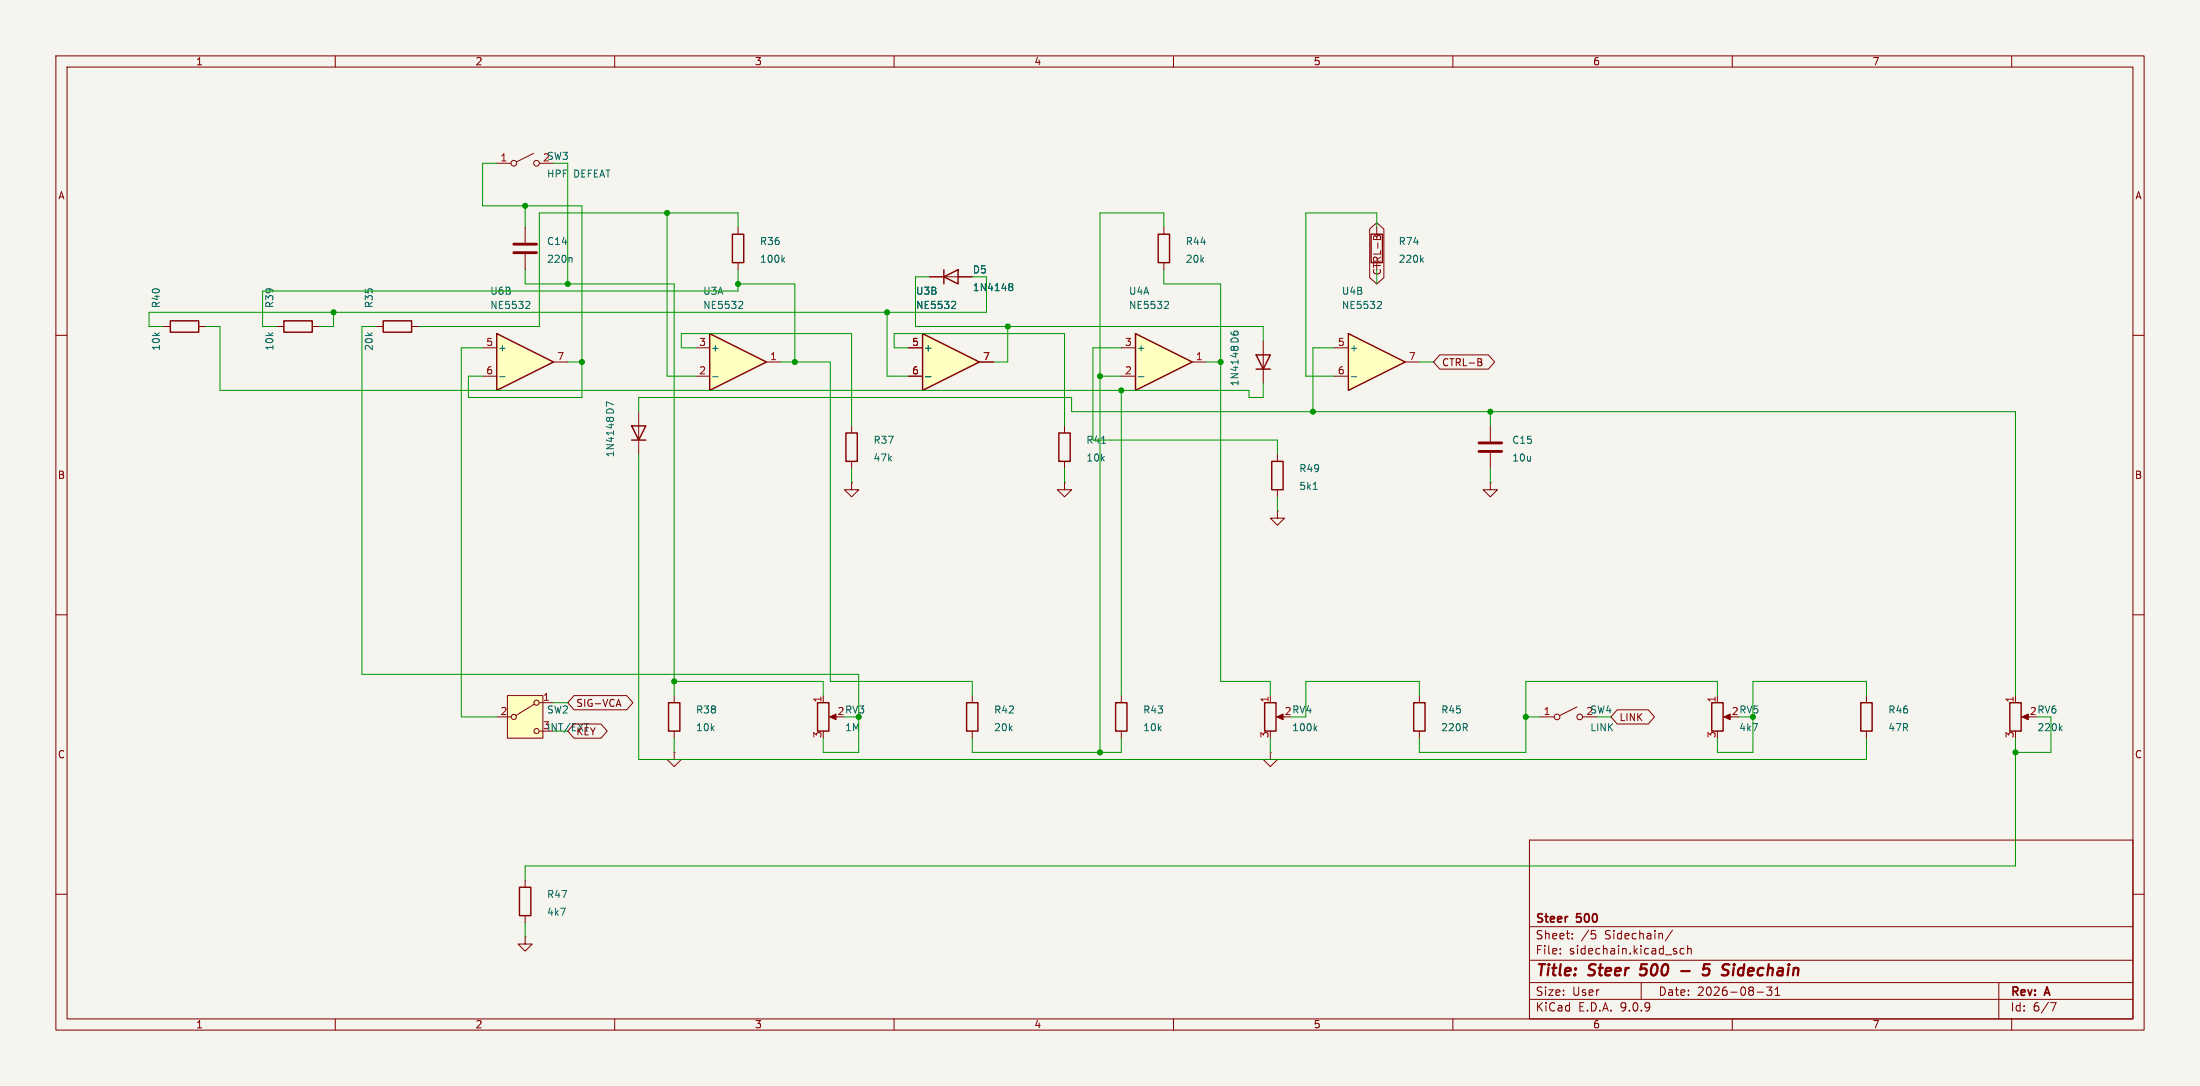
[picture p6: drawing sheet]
<svg xmlns="http://www.w3.org/2000/svg" width="394mm" height="194mm" viewBox="0 0 394 194" stroke-linecap="round" stroke-linejoin="round" font-family="sans-serif">
<path d="M0 0h393.7v194.3h-393.7z" fill="#f5f4ef" stroke="#f5f4ef" stroke-width=".18"/>
<g fill="none" stroke="#840000" stroke-width=".18">
<path d="M10 10h373.7v174.3h-373.7zM12 12h369.7v170.3h-369.7zM60 10v2M110 10v2M160 10v2M210 10v2M260 10v2M310 10v2M360 10v2M10 60h2M67.3 58.4h1.3M73.7 58.4h1.2"/>
<path d="M246.4 40.6v1.3M381.7 60h2M114.3 73.7v7.6M266.7 76.2v2.8M228.6 91.4v1.3h1.3l-1.3 1.3-1.3-1.3h1.3M228.6 91.4h.1M228.6 81.3v1.2M228.6 87.6v1.3M266.7 86.4v1.2h1.3l-1.3 1.3-1.3-1.3h1.3M266.7 86.4h.1M266.7 81v2.8M10 110h2"/>
<path d="M381.7 110h2M120.6 124.5v1.2M120.6 130.8v1.3M200.7 124.5v1.2M200.7 130.8v1.3M227.3 134.6v1.3h1.3l-1.3 1.3-1.2-1.3h1.2M227.3 134.6h.1M227.3 124.5v1.2M228.9 128.3h1M254 124.5v1.2M254 130.8v1.3M10 160h2"/>
<path d="M94 157.5v1.2M273.7 150.3h108v32h-108zM381.7 160h2M94 163.8v1.3M273.7 178.8h108M273.7 175.8h108M273.7 171.8h108M273.7 165.8h108M279.2 170.6v.1M279.2 169.8v.1M281.4 167.9v.1M281.4 167.1v.1"/>
<path d="M284.8 166.5h.7M285.3 167.1l.3 .3v.3l-.3 .3M293.7 175.8v3M299.3 166.4l-1.3 2M300 170.3v.3M301.4 169.8l-.5-.1-.2 .3v.4l.1 .2h.6M302 169.8l.2-.1 .4 .1 .1 .9M302 169.2v1.5M314.4 177.5h1.2M316.2 176.6h.9l-.5 .6 .4 .1v.7l-.2 .1h-.4l-.2-.1M317.7 178.1h.8M317.7 177l.4-.4v1.5"/>
<path d="M357.7 175.8v6.5M366.9 179.4h1l-.6 1.5M60 182.3v2M110 182.3v2M160 182.3v2M210 182.3v2M260 182.3v2M310 182.3v2M360 182.3v2"/>
</g>
<path d="M293.5 174.3l.2 .2M293.8 172.5l-.2 1 .1-.1M300.9 173.8h1.5M306 172.5h-1l-.2 1 .3-.2 .7 .1 .1 .3-.2 .6-.3 .2h-.4l-.3-.2M310.3 173.2l-.2 1.3M310.3 172.5v.2M310.3 172.5l-.1 .1 .1 .1M310.3 172.5l.1 .1-.1 .1" fill="none" stroke="#840000" stroke-width=".4"/>
<path d="M68.6 57.4h5.1v2h-5.1zM245.4 41.9h2v5.1h-2zM113 76.2h2.6l-1.3 2.5zM113 78.7h2.6M227.6 82.5h2v5.1h-2zM119.6 125.7h2.1v5.1h-2.1zM199.6 125.7h2.1v5.1h-2.1zM226.3 125.7h2v5.1h-2zM253 125.7h2v5.1h-2zM93 158.7h2v5.1h-2z" fill="none" stroke="#840000" stroke-width=".25"/>
<path d="M254.4 46.4l.3 .5M254.7 46.1l-.5 .5M108.7 74.7l-.2 .2 .1 .4M109 74.7l.1 .2M109.1 75.2l-.1 .1M109.1 74.9v.3M109.1 75.2v.1M109.2 74.7l-.1 .2M109.7 74.7l.1 .2-.1 .4M235 87.6h.7M235.3 130.3l.4 .4M235.7 129.9l-.5 .5" fill="none" stroke="#006464" stroke-width=".18"/>
<path d="M228.5 128.3l1.1-.5v1z" fill="#840000" stroke="#840000" stroke-width=".18"/>
<path d="M264.7 79.2h4M264.7 80.8h4" fill="none" stroke="#840000" stroke-width=".51"/>
<path d="M241.3 59.7l10.2 5.1-10.2 5z" fill="#ffffc2"/>
<path d="M30.5 57.4h5.1v2h-5.1zM50.8 57.4h5.1v2h-5.1zM241.3 59.7l10.2 5.1-10.2 5zM224.8 63.5h2.5l-1.2 2.5zM224.8 66h2.5M306.3 125.7h2.1v5.1h-2.1zM333 125.7h2v5.1h-2zM359.7 125.7h2v5.1h-2z" fill="none" stroke="#840000" stroke-width=".25"/>
<g fill="none" stroke="#840000" stroke-width=".18">
<path d="M29.2 58.4h1.3M35.6 58.4h1.2M49.5 58.4h1.3M55.9 58.4h1.2M226.1 61v7.6M238.8 62.2h2.5M238.8 67.3h2.5M251.5 64.8h2.5M275.6 128.3h2.5M282.2 126.5l-3.1 1.5M307.3 124.5v1.2M308.9 128.3h1"/>
<path d="M334 124.5v1.2M334 130.8v1.3M360.7 124.5v1.2M362.2 128.3h1"/>
<circle cx="278.6" cy="128.3" r=".51"/>
<circle cx="282.7" cy="128.3" r=".51"/>
</g>
<path d="M246.7 53.9l.4 .1 .1 .3-.8 .9h.8M220.4 62l-.1 .2v.4M220.7 62l.1 .2M220.8 62.5v.1M220.8 62.2v.3M220.8 62.5l.1 .1M221 62l-.2 .2M221.4 62l.2 .2-.1 .4M241.8 67.4h1M368.7 130.3l.3 .4M369 129.9l-.5 .5" fill="none" stroke="#006464" stroke-width=".18"/>
<g fill="#840000" stroke="#840000" stroke-width=".18">
<path d="M308.5 128.3l1.1-.5v1z"/>
<path d="M361.8 128.3l1.2-.5v1z"/>
</g>
<path d="M88.9 59.7l10.2 5.1-10.2 5z" fill="#ffffc2"/>
<path d="M88.9 59.7l10.2 5.1-10.2 5z" fill="none" stroke="#840000" stroke-width=".25"/>
<path d="M86.4 62.2h2.5M86.4 67.3h2.5M99.1 64.8h2.5M120.6 134.6v1.3h1.3l-1.3 1.3-1.2-1.3h1.2M120.6 134.6h.1" fill="none" stroke="#840000" stroke-width=".18"/>
<path d="M94.3 53.9l.4 .1 .1 .3-.8 .9h.8M89.4 67.4h1" fill="none" stroke="#006464" stroke-width=".18"/>
<path d="M90.8 124.5h6.4v7.6h-6.4z" fill="#ffffc2"/>
<g fill="none" stroke="#840000" stroke-width=".18">
<path d="M88.9 128.3h2.5M90.8 124.5h6.4v7.6h-6.4zM95.6 126l-3.3 2M96.5 125.7h2.6M96.5 130.8h2.6"/>
<circle cx="91.9" cy="128.3" r=".46"/>
<circle cx="96" cy="125.7" r=".46"/>
<circle cx="96" cy="130.8" r=".46"/>
</g>
<path d="M104.6 129.5h.7" fill="none" stroke="#006464" stroke-width=".18"/>
<path d="M203.2 59.7l10.2 5.1-10.2 5z" fill="#ffffc2"/>
<path d="M131.1 41.9h2v5.1h-2zM168.9 49.5l2.5-1.2v2.5zM168.9 48.3v2.5M203.2 59.7l10.2 5.1-10.2 5zM207.3 41.9h2v5.1h-2z" fill="none" stroke="#840000" stroke-width=".25"/>
<g fill="none" stroke="#840000" stroke-width=".18">
<path d="M88.9 29.2h2.5M95.5 27.4l-3 1.6M94 40.6v2.8M94 45.5v2.8M132.1 40.6v1.3M132.1 47v1.3M166.4 49.5h7.6M208.3 40.6v1.3M208.3 47v1.3M200.7 62.2h2.5M200.7 67.3h2.5M213.4 64.8h2.5"/>
<path d="M94 167.6v1.3h1.2l-1.2 1.3-1.3-1.3h1.3M94 167.6h.1"/>
<circle cx="91.9" cy="29.2" r=".51"/>
<circle cx="96" cy="29.2" r=".51"/>
</g>
<path d="M102.2 46.1l.2 .2v.6M140.1 46.4l.3 .5M140.4 46.1l-.5 .5M180.6 51.2l.2 .1M180.6 50.8l.4-.1 .2 .2v.1l-.2 .3M180.8 51.3h.2M180.8 51.3h-.2M181 51.3l.2 .2v.4l-.2 .1-.4-.1M208.6 53.9l.4 .1 .1 .3-.8 .9h.8M203.7 67.4h1" fill="none" stroke="#006464" stroke-width=".18"/>
<path d="M91.9 43.7h4.1M91.9 45.2h4.1" fill="none" stroke="#840000" stroke-width=".51"/>
<path d="M165.1 59.7l10.2 5.1-10.2 5z" fill="#ffffc2"/>
<path d="M165.1 59.7l10.2 5.1-10.2 5z" fill="none" stroke="#840000" stroke-width=".25"/>
<path d="M162.6 62.2h2.5M162.6 67.3h2.5M175.3 64.8h2.5" fill="none" stroke="#840000" stroke-width=".18"/>
<path d="M170.5 53.9l.4 .1 .1 .3-.8 .9h.8M165.6 67.4h1" fill="none" stroke="#006464" stroke-width=".18"/>
<path d="M127 59.7l10.2 5.1-10.2 5z" fill="#ffffc2"/>
<path d="M127 59.7l10.2 5.1-10.2 5zM151.4 77.5h2v5h-2zM189.5 77.5h2v5h-2zM146.3 125.7h2v5.1h-2zM173 125.7h2v5.1h-2z" fill="none" stroke="#840000" stroke-width=".25"/>
<g fill="none" stroke="#840000" stroke-width=".18">
<path d="M166.4 49.5h2.5M171.4 49.5h2.6M245.1 41l1.3-1.1 1.3 1.1v8.7l-1.3 1.1-1.3-1.1zM245.8 42.4l.2-.2 .4 .2 .1-.2 .3-.1 .3 .3v.5M124.5 62.2h2.5M124.5 67.3h2.5M137.2 64.8h2.5M152.4 76.2v1.3M162.6 62.2h2.5M162.6 67.3h2.5M175.3 64.8h2.5M190.5 76.2v1.3"/>
<path d="M257.7 63.5h8.7l1.1 1.3-1.1 1.2h-8.7l-1.2-1.2zM264.9 64.2l.2 .2-.2 .4 .2 .1 .1 .3-.2 .2h-.5M152.4 86.4v1.2h1.3l-1.3 1.3-1.3-1.3h1.3M152.4 86.4h.1M152.4 82.5v1.3M190.5 86.4v1.2h1.3l-1.3 1.3-1.3-1.3h1.3M190.5 86.4h.1M190.5 82.5v1.3M102.7 124.5h9.4l1.2 1.2-1.2 1.3h-9.4l-1.1-1.3zM102.7 129.5h4.9l1.1 1.3-1.1 1.3h-4.9l-1.1-1.3zM110.4 126h.6M110.7 125.1l.4 1.3"/>
<path d="M147.3 124.5v1.2M148.8 128.3h1.1M174 124.5v1.2M174 130.8v1.3M289.4 127h5.6l1.1 1.3-1.1 1.2h-5.6l-1.1-1.2z"/>
</g>
<path d="M132.4 53.9l.4 .1 .1 .3-.8 .9h.8M170.5 53.9l.4 .1 .1 .3-.8 .9h.8M180.6 51.2l.2 .1M180.6 50.8l.4-.1 .2 .2v.1l-.2 .3M180.8 51.3h.2M180.8 51.3h-.2M181 51.3l.2 .2v.4l-.2 .1-.4-.1M127.5 67.4h1M165.6 67.4h1M197.1 79.3h.8" fill="none" stroke="#006464" stroke-width=".18"/>
<path d="M148.5 128.3l1.1-.5v1z" fill="#840000" stroke="#840000" stroke-width=".18"/>
<g fill="none" stroke="#009600" stroke-width=".18">
<path d="M88.9 29.2h-2.5v7.6h17.7v34.3h-20.3v-3.8h2.6M94 36.8v3.8M101.6 29.2v21.6M119.4 38.1v29.2h5.1M36.8 58.4h2.6v11.4h184.1v1.3h2.6v-2.5M59.7 55.9v2.5h-2.6M67.3 58.4h-2.5v62.2h88.9v14h-6.4v-2.5M94 48.3v2.5h26.6v73.7M132.1 48.3v3.8h-85.1v6.3h2.5M132.1 40.6v-2.5h-35.6v20.3h-21.6M132.1 50.8h10.1v14M158.7 55.9v11.4h3.9"/>
<path d="M166.4 49.5h-2.6v8.9h62.3v2.6M176.5 49.5v6.4h-149.8v2.5h2.5M180.3 58.4v6.4h-2.5M208.3 48.3v2.5h10.1v71.1h8.9v2.6M208.3 40.6v-2.5h-11.5v96.5M246.4 40.6v-2.5h-12.7v29.2h5.1M246.4 48.3v2.5M86.4 62.2h-3.9v66.1h6.4M101.6 64.8h2.5M114.3 73.7v-2.6h77.5v2.6h168.9v50.8M124.5 62.2h-2.6v-2.5h30.5v16.5M139.7 64.8h8.9v57.1h25.4v2.6"/>
<path d="M162.6 62.2h-2.6v-2.5h30.5v16.5M196.8 67.3h3.9M200.7 62.2h-5.1v16.5h33v2.6M200.7 69.8v54.7M215.9 64.8h2.5M238.8 62.2h-3.9v11.5M254 64.8h2.5M266.7 73.7v2.5M114.3 81.3v54.6h219.7v-3.8M152.4 83.8v2.6M190.5 83.8v2.6M228.6 88.9v2.5"/>
<path d="M266.7 83.8v2.6M99.1 125.7h2.5M120.6 132.1v2.5M120.6 121.9h26.7v2.6M174 132.1v2.5h26.7v-2.5M227.3 132.1v2.5M254 124.5v-2.6h-20.3v6.4M273 128.3h2.6M307.3 124.5v-2.6h-34.3v12.7h-19v-2.5M334 124.5v-2.6h-20.3v12.7h-6.4v-2.5M360.7 132.1v22.8h-266.7v2.6M367 128.3v6.3h-6.3"/>
<path d="M94 165.1v2.5"/>
</g>
<g fill="#009600" stroke="#009600" stroke-width=".18">
<circle cx="59.7" cy="55.9" r=".46"/>
<circle cx="120.6" cy="121.9" r=".46"/>
<circle cx="196.8" cy="67.3" r=".46"/>
<circle cx="200.7" cy="69.8" r=".46"/>
<circle cx="142.2" cy="64.8" r=".46"/>
<circle cx="153.7" cy="128.3" r=".46"/>
<circle cx="158.7" cy="55.9" r=".46"/>
<circle cx="180.3" cy="58.4" r=".46"/>
<circle cx="119.4" cy="38.1" r=".46"/>
<circle cx="132.1" cy="50.8" r=".46"/>
<circle cx="104.1" cy="64.8" r=".46"/>
<circle cx="94" cy="36.8" r=".46"/>
<circle cx="101.6" cy="50.8" r=".46"/>
<circle cx="218.4" cy="64.8" r=".46"/>
<circle cx="360.7" cy="134.6" r=".46"/>
<circle cx="234.9" cy="73.7" r=".46"/>
<circle cx="273" cy="128.3" r=".46"/>
<circle cx="313.7" cy="128.3" r=".46"/>
<circle cx="266.7" cy="73.7" r=".46"/>
<circle cx="196.8" cy="134.6" r=".46"/>
</g>
<g font-size="2.8" fill="#840000">
<text x="274.7" y="175.2">Title:</text>
<text x="284.4" y="175.2">Steer</text>
<text x="294.4" y="175.2">500</text>
<text x="307.2" y="175.2">5</text>
<text x="311.5" y="175.2">Sidechain</text>
</g>
<g font-size="2.1" fill="#840000">
<text x="274.7" y="165.5">Steer</text>
<text x="282.2" y="165.5">500</text>
<text x="274.7" y="171">File:</text>
<text x="274.7" y="168.3">Sheet:</text>
<text x="280.8" y="171">sidechain.kicad_sch</text>
<text x="282.9" y="168.3">/5</text>
<text x="287.2" y="168.3">Sidechain/</text>
<text x="274.7" y="178.4">Size:</text>
<text x="281.4" y="178.4">User</text>
<text x="296.7" y="178.4">Date:</text>
<text x="303.7" y="178.4">2026-08-31</text>
<text x="359.7" y="178.6">Rev:</text>
<text x="366.1" y="178.6">A</text>
<text x="274.7" y="181.2">KiCad</text>
<text x="282.4" y="181.2">E.D.A.</text>
<text x="290" y="181.2">9.0.9</text>
<text x="359.7" y="181.2">Id:</text>
<text x="363.8" y="181.2">6/7</text>
</g>
<g font-size="1.8" fill="#840000">
<text x="35" y="11.9">1</text>
<text x="85" y="11.9">2</text>
<text x="135" y="11.9">3</text>
<text x="185" y="11.9">4</text>
<text x="235" y="11.9">5</text>
<text x="285" y="11.9">6</text>
<text x="335" y="11.9">7</text>
<text x="10.3" y="35.9">A</text>
<text x="382" y="35.9">A</text>
<text x="247.3" y="49.4" transform="rotate(-90 247.3 49.4)">CTRL-B</text>
<text x="258" y="65.7">CTRL-B</text>
<text x="10.3" y="85.9">B</text>
<text x="382" y="85.9">B</text>
<text x="103" y="126.7">SIG-VCA</text>
<text x="103" y="131.8">KEY</text>
<text x="289.7" y="129.2">LINK</text>
<text x="10.3" y="135.9">C</text>
<text x="382" y="135.9">C</text>
<text x="35" y="184.2">1</text>
<text x="85" y="184.2">2</text>
<text x="135" y="184.2">3</text>
<text x="185" y="184.2">4</text>
<text x="235" y="184.2">5</text>
<text x="285" y="184.2">6</text>
<text x="335" y="184.2">7</text>
</g>
<g font-size="1.8" fill="#a90000">
<text x="89.5" y="29">1</text>
<text x="86.9" y="62">5</text>
<text x="99.6" y="64.5">7</text>
<text x="125" y="62">3</text>
<text x="137.7" y="64.5">1</text>
<text x="163.1" y="62">5</text>
<text x="175.8" y="64.5">7</text>
<text x="201.2" y="62">3</text>
<text x="213.9" y="64.5">1</text>
<text x="239.3" y="62">5</text>
<text x="252" y="64.5">7</text>
<text x="86.9" y="67.1">6</text>
<text x="125" y="67.1">2</text>
<text x="163.1" y="67.1">6</text>
<text x="201.2" y="67.1">2</text>
<text x="239.3" y="67.1">6</text>
<text x="97.1" y="125.5">1</text>
<text x="147.1" y="125.8" transform="rotate(-90 147.1 125.8)">1</text>
<text x="227.1" y="125.8" transform="rotate(-90 227.1 125.8)">1</text>
<text x="307.1" y="125.8" transform="rotate(-90 307.1 125.8)">1</text>
<text x="360.4" y="125.8" transform="rotate(-90 360.4 125.8)">1</text>
<text x="89.5" y="128">2</text>
<text x="276.2" y="128">1</text>
<text x="147.1" y="132.2" transform="rotate(-90 147.1 132.2)">3</text>
<text x="227.1" y="132.2" transform="rotate(-90 227.1 132.2)">3</text>
<text x="307.1" y="132.2" transform="rotate(-90 307.1 132.2)">3</text>
<text x="360.4" y="132.2" transform="rotate(-90 360.4 132.2)">3</text>
</g>
<g font-size="1.8" fill="#009600">
<text x="97.1" y="29">2SW3</text>
<text x="97.8" y="131">INT/EXT</text>
<text x="149.8" y="128">2 RV3</text>
<text x="229.8" y="128">2 RV4</text>
<text x="283.8" y="128">2SW4</text>
<text x="309.8" y="128">2 RV5</text>
<text x="363.1" y="128">2 RV6</text>
</g>
<g font-size="1.8" fill="#006464">
<text x="97.8" y="32">HPF</text>
<text x="102.7" y="32">DEFEAT</text>
<text x="97.8" y="47.2">220n</text>
<text x="97.8" y="44">C14</text>
<text x="135.9" y="44">R36</text>
<text x="135.9" y="47.2">100k</text>
<text x="212.1" y="47.2">20k</text>
<text x="212.1" y="44">R44</text>
<text x="250.2" y="44">R74</text>
<text x="250.2" y="47.2">220k</text>
<text x="87.6" y="52.9">U6B</text>
<text x="125.7" y="52.9">U3A</text>
<text x="163.8" y="52.9">U3B</text>
<text x="174" y="49.1">D5</text>
<text x="174" y="52.3">1N4148</text>
<text x="201.9" y="52.9">U4A</text>
<text x="240" y="52.9">U4B</text>
<text x="28.8" y="55.2" transform="rotate(-90 28.8 55.2)">R40</text>
<text x="49.1" y="55.2" transform="rotate(-90 49.1 55.2)">R39</text>
<text x="66.9" y="55.2" transform="rotate(-90 66.9 55.2)">R35</text>
<text x="87.6" y="55.5">NE5532</text>
<text x="125.7" y="55.5">NE5532</text>
<text x="163.8" y="55.5">NE5532</text>
<text x="201.9" y="55.5">NE5532</text>
<text x="240" y="55.5">NE5532</text>
<text x="28.8" y="62.9" transform="rotate(-90 28.8 62.9)">10k</text>
<text x="49.1" y="62.9" transform="rotate(-90 49.1 62.9)">10k</text>
<text x="66.9" y="62.9" transform="rotate(-90 66.9 62.9)">20k</text>
<text x="89" y="63.1">+</text>
<text x="127.1" y="63.1">+</text>
<text x="165.2" y="63.1">+</text>
<text x="203.3" y="63.1">+</text>
<text x="221.8" y="61.6" transform="rotate(-90 221.8 61.6)">D6</text>
<text x="241.4" y="63.1">+</text>
<text x="221.8" y="69.2" transform="rotate(-90 221.8 69.2)">1N4148</text>
<text x="110.1" y="74.3" transform="rotate(-90 110.1 74.3)">D7</text>
<text x="110.1" y="81.9" transform="rotate(-90 110.1 81.9)">1N4148</text>
<text x="156.2" y="82.8">47k</text>
<text x="156.2" y="79.6">R37</text>
<text x="194.3" y="82.8">10k</text>
<text x="194.3" y="79.6">R41</text>
<text x="270.5" y="79.6">C15</text>
<text x="270.5" y="82.8">10u</text>
<text x="232.4" y="87.9">5k1</text>
<text x="232.4" y="84.7">R49</text>
<text x="97.1" y="130.6">3</text>
<text x="97.8" y="127.9">SW2</text>
<text x="124.5" y="131">10k</text>
<text x="124.5" y="127.9">R38</text>
<text x="151.1" y="131">1M</text>
<text x="177.8" y="131">20k</text>
<text x="177.8" y="127.9">R42</text>
<text x="204.5" y="131">10k</text>
<text x="204.5" y="127.9">R43</text>
<text x="231.1" y="131">100k</text>
<text x="257.8" y="131">220R</text>
<text x="257.8" y="127.9">R45</text>
<text x="284.5" y="131">LINK</text>
<text x="311.2" y="131">4k7</text>
<text x="337.8" y="127.9">R46</text>
<text x="337.8" y="131">47R</text>
<text x="364.5" y="131">220k</text>
<text x="97.8" y="160.9">R47</text>
<text x="97.8" y="164.1">4k7</text>
</g>
</svg>
